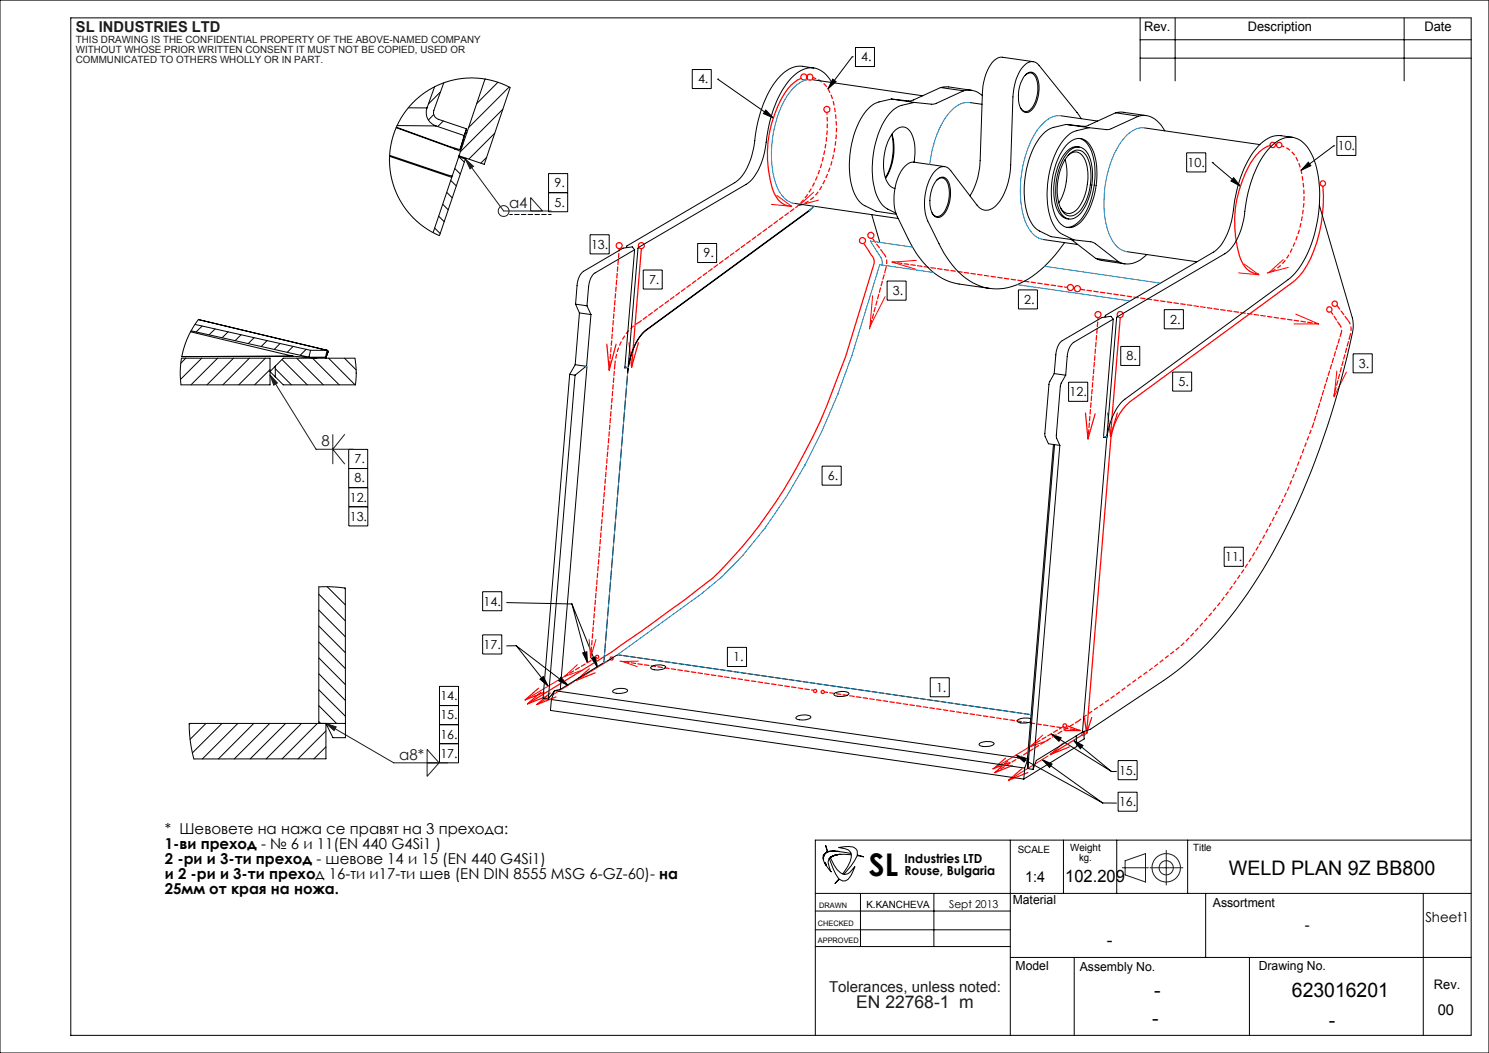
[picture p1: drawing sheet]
<svg xmlns="http://www.w3.org/2000/svg" width="420mm" height="297mm" viewBox="0 0 420 297" stroke-linecap="round" stroke-linejoin="round" font-family="sans-serif">
<g fill="none" stroke="#000" stroke-width=".28">
<path d="M0 0h420v297h-420zM20 5h395v287h-395zM195.3 19.6h5.3v5.4h-5.3zM240.4 16h.1M240.4 16l-6.9 9.1M241.3 13.4h5.4v5.4h-5.4zM321.6 11.2h93.5M321.6 5v17.8M321.6 16.4h93.5M331.5 5v17.8M396.1 5v17.8M202.5 22.3h.1"/>
<path d="M202.5 22.3l15.6 11M216 31l2.1 2.3-2.8-1.3zM234.9 22.3l.9 .7-2.3 2.1zM377.1 38.5h5.3v5.3h-5.3zM154.7 49h5.4v10.7h-5.4zM154.7 54.4h5.4M154.7 54.3h5.4M334.7 43.1h5.4v5.4h-5.4zM341.9 45.8h.1M341.9 45.8l8 6.7M348 50.1l1.9 2.4-2.7-1.5zM369 45.8l.7 .9-2.7 1.3z"/>
<path d="M376.2 41.1h.1M376.2 41.1l-9.2 6.9M166.4 66.2h5.4v5.4h-5.4zM181.4 76.2h5.4v5.3h-5.4zM196.8 68.7h5.3v5.3h-5.3zM250.2 79.3h5.4v5.4h-5.4zM287.3 81.8h5.3v5.3h-5.3zM316.1 97.7h5.4v5.4h-5.4zM328.4 87.3h5.4v5.4h-5.4zM381.7 99.8h5.4v5.4h-5.4zM301.4 107.8h5.4v5.4h-5.4zM330.8 104.9h5.3v5.4h-5.3z"/>
<path d="M98.4 132.1h5.3M98.4 126.7h5.3l.1 21.6h-5.4zM98.4 137.5h5.4M231.9 131.5h5.4v5.3h-5.4zM98.4 142.9h5.4M345.3 154.3h5.4v5.4h-5.4zM136.1 166.9h5.4v5.4h-5.4zM136.1 179.1h5.4v5.4h-5.4zM142.9 170l18.4 .4M161.3 170.4l4.4 16.5M161.3 170.4l7.2 17.8M124 193.6h5.3v21.6h-5.3z"/>
<path d="M124 199h5.3M145.6 182.1l14.6 11.2M145.6 182.1l-2.7 .1M145.6 182.1l9 11.4M152.3 191.6l.9-.8 1.4 2.7zM158.2 191l2 2.3-2.7-1.3zM164.4 184.1l1.1-.3 .2 3.1zM166.8 185.7l1.2-.5 .5 3zM205.2 182.6h5.4v5.4h-5.4zM262.4 191.2h5.4v5.3h-5.4zM124 209.8h5.3M124 204.4h5.3"/>
<path d="M280 216.8h.3M286.6 213l2.9 .9-.6 1zM286.6 213l24.4 13.5M294 214.2l2.8 1.3-.7 1zM294 214.2l17 12.3M296.5 207l2.8 1.1-.6 1zM296.5 207l17 10.6M302.8 208.8l2.7 1.5-.8 .9zM302.8 208.8l10.7 8.8M314.9 217.6h-1.4M315.4 214.5h5.3v5.4h-5.3zM285 237v55"/>
<path d="M300 237v15M311 226.5h3.9M315 237v15M315.4 223.4h5.3v5.4h-5.3zM335 237v15M415 237h-185v55M230 252h185M230 257h55M232.1 242.1h.1M232.1 242v.1M232.1 242h.1M232.1 241.9v.1"/>
<path d="M232.1 241.9h.1M232.1 241.8h.1M232.1 241.8v.2M232.2 242.3l.4 1M232.2 242.3h.1M232.2 242.2h.1M232.2 241.8h-.1M232.2 241.8h.1M232.2 241.6v.1M232.2 241.6h.1M232.2 241.6v.2M232.2 242.1v.2"/>
<path d="M232.2 241.5v.1M232.2 241.5h.1M232.2 241.4v.1M232.2 241.4h.1M232.2 241.3v.1M232.2 241.3h.1M232.3 241.3h-.1M232.3 241.3h.1M232.3 241.2h.1M232.3 241.2v.1M232.3 241.1v.1M232.3 241.1h.1"/>
<path d="M232.4 241l-.1 .1M232.4 241h.1M232.4 240.9v.1M232.5 240.9h-.1M232.5 240.9h.1M232.6 243.3v.1M232.6 240.8l-.1 .1M232.6 240.8h.1M232.6 243.4h.1M232.6 243.5h.1M232.6 240.7v.1M232.6 240.7h.1"/>
<path d="M232.6 243.4v.1M232.7 243.5v.1M232.7 243.5h.1M232.7 243.6h.1M232.7 240.7h-.1M232.7 240.7h.1M232.7 243.6l.1 .1M232.7 240.6v.1M232.7 240.6h.1M232.8 240.6h.1M232.8 243.7v.1M232.8 243.7h.1"/>
<path d="M232.8 243.8h.1M232.9 243.8v.1M232.9 243.8h.1M232.9 240.5l-.1 .1M232.9 240.5h.1M232.9 243.9l.1 .1M232.9 243.9h.1M233 244l1.4 1.8M233 244h.1M233 240.4h.1M233 240.4l-.1 .1M233.1 240.4h-.1"/>
<path d="M233.1 240.4h.1M233.2 240.3l-.1 .1M233.2 240.3h.1M233.4 240.3h-.2M233.4 240.3h.1M233.5 240.2l-.6-1.8 .5 1.9M233.5 240.2l-.1 .1M233.6 240.2h-.1M233.6 240.2h.1M233.6 240.2h.2M233.7 240.2h.1M233.8 240.2h.1"/>
<path d="M233.9 242.1h.1M233.9 242.1v.1M233.9 242.2h-.1a2.62 2.62 0 0 0 .1 2.4l.5 1.2M233.9 240.1h.1M233.9 240.1l-.1 .1M233.9 242.1a15.8 15.8 0 0 0 2.7 5.8M234 240.1h.1M234.1 240.1h-.1M234.1 240.1h.1M234.1 240.1h.2M234.2 241.8h.1M234.2 241.8l1.9 3.5 1.6 1.2"/>
<path d="M234.2 241.8l-.3 .3M234.3 241.8h.1M234.3 241.8h-.1M234.3 241.7v.1M234.3 240.1h.1M234.3 240.1h.2M234.4 241.7h.1M234.4 245.8h.1M234.4 241.7l-.1 .1M234.4 241.6v.1M234.5 240.1h.1M234.5 241.6h.1"/>
<path d="M234.6 241.6h.1M234.6 241.6h-.2M234.6 240.1h.1M234.6 241.5h.1M234.6 241.5v.1M234.7 241.5h.1M234.7 240.1h-.1M234.7 240.1h.1M234.8 241.5h.1M234.8 240.1h.1M234.8 241.4h.1M234.8 241.4l-.1 .1"/>
<path d="M234.9 241.4h.1M234.9 241.4h-.1M234.9 240.1h.1M235 241.4h.1M235 240.1h.1M235.1 241.3h.1M235.1 240.1h.1M235.2 241.3h-.1M235.2 241.3h.1M235.2 241.3l-.2 .1M235.2 240.1h.1M235.3 241.3h-.1"/>
<path d="M235.3 240.1h.1M235.3 241.2h.1M235.4 241.2h.1M235.4 240.1h.1M235.5 241.2h.1M235.5 240.1h.1M235.5 240.1h.2M235.6 241.2h.1M235.6 241.2h-.1M235.7 240.1h.1M235.7 241.2h.1M235.7 241.1h.1"/>
<path d="M235.7 241.1v.1M235.8 240.1h.1M235.8 241.1h.1M235.9 241.1h.1M235.9 241.1h-.1M235.9 240.1h.1M236 241.1h.1M236 240.1h.1M236 240.1h.2M236.1 241h.1M236.1 241l-.1 .1M236.2 241h.1"/>
<path d="M236.2 240.1h.1M236.2 240.1l3.9 .6M236.3 241h.1M236.3 241h-.1M236.3 240.1h.1M236.3 240.1l.2 .1M236.4 241h.1M236.5 241h.1M236.5 241l3.6 .1M236.5 240.2h.1M236.6 241h.1M236.6 241h-.1"/>
<path d="M236.6 240.2h.1M236.6 247.9l-1.1 1.3 1.2-1.2M236.6 247.9l.1 .1M236.7 241h.1M237.3 240.9l-.6 .1M237.7 246.5l.3 .1M238 246.6a2.12 2.12 0 0 0 2.4-1.4l.8-.8a6.5 6.5 0 0 1-2.7 4l-.7 .1-1.1-.5M240.1 240.7a1.81 1.81 0 0 0-1.6-1.3l-2-.4 2.8-.2 1.4 .1 .7 .5 .4 .6v1.2M240.1 240.7v.4M240.1 241.1a8.3 8.3 0 0 1-2.4 5.4M241.8 241.3v.1a18 18 0 0 1-3.8 5.2M241.8 241.2l1.9 .5-1.9-.4"/>
<path d="M241.8 241.2v.1M242.7 252v15M263.4 252v15M340.1 252v18M401.5 252v40M230 262.3h55M230 267h55M285 270h130M303 270v22M352.4 270v22"/>
</g>
<g fill="none" stroke="#191924" stroke-width=".28">
<path d="M131.3 44.9l2.3 2-1 .7zM131.3 44.9l10.8 14.6h13.3M149.7 59.5v-3.8l3.3 3.8M76.2 105.8l12.9 20.9h10.6M76.2 105.8l2 2.2-1 .7zM93.9 122.5v8.4M97.3 122.5l-3.4 4.2 3.4 4.2M91.9 204l19.2 11.2h15.2M91.9 204l2.9 1-.6 1.1zM120.5 211.4l3.4 3.8-3.4 3.8zM329 239.9v9.7M316.5 244.8h7.4"/>
<path d="M317.4 242.8l5.7-2v8l-5.7-2zM324.3 244.8h9.4"/>
<circle cx="142.1" cy="59.5" r="1.53"/>
<circle cx="328.9" cy="244.7" r="4"/>
<circle cx="329" cy="244.8" r="2"/>
</g>
<g fill="none" stroke="#f00" stroke-width=".35">
<path d="M226 22.1a13.8 13.8 0 0 0-6.6 7.8 32.6 32.6 0 0 0-1 24.6 5.7 5.7 0 0 0 4.9 3.7M358.2 41a12.9 12.9 0 0 0-6.9 7.7 32.6 32.6 0 0 0-1.2 24.8 5.6 5.6 0 0 0 5 3.8M373.1 52.6a38.4 38.4 0 0 1-5.6 24.1l-2.2 2.4-1.3 1-44.2 32.4a16 16 0 0 0-6.4 10.8l-6.9 83.6M180.9 70.2l-2.7 33.4M243.7 68.8l2.2 3.2a2.67 2.67 0 0 1 .5 2.9l-7.9 25.7-1.8 4.6a152.1 152.1 0 0 1-30.4 52.5 49 49 0 0 1-9.6 8.7l-4.6 3.6-19.6 13.9-23.7 14.6M171.2 97.1l.6 7.3 2-7.3M177.4 96.7l.8 6.9M180.1 96.7l-1.9 6.9M316 89.6l-2.8 33.4M306.2 116.5l.7 7.3 2-7.1M312.5 116.5l.7 6.5M315.2 116.5l-2 6.5"/>
<path d="M151.9 194.1l-3.8 3.3 5.4-2.1M152.6 195.2l-3.8 3.3M154.2 196.4l-5.4 2.1M155.2 195.4l-3.8 3.3 5.4-2.1M166.2 188.6l-3.7 3.3M167.9 189.8l-5.4 2.1M172.2 186l-9.7 5.9M283.6 213.9l-3.3 2.9 4.6-1.8M284.3 214.6l-3.7 3.3 4.9-2M288.3 216.8l-3.8 3.3 5.4-2.2M300 209.5l-3.7 3.3M301.1 204.7l3.5 1.4h-4.2"/>
<path d="M301.6 210.7l-5.3 2.1M305.2 207.3l-8.9 5.5M305.9 202.4l.6 4.5M307.9 202.3l-1.4 4.6"/>
<circle cx="226.7" cy="21.7" r=".84"/>
<circle cx="228.5" cy="21.7" r=".85"/>
<circle cx="233.2" cy="30.8" r=".84"/>
<circle cx="359" cy="40.9" r=".74"/>
<circle cx="360.8" cy="40.9" r=".75"/>
<circle cx="373.1" cy="51.7" r=".74"/>
<circle cx="174.7" cy="69.3" r=".84"/>
<circle cx="180.9" cy="69.3" r=".83"/>
<circle cx="243.3" cy="67.9" r=".84"/>
<circle cx="245.6" cy="66.4" r=".84"/>
<circle cx="301.9" cy="81.1" r=".84"/>
<circle cx="303.9" cy="81.4" r=".85"/>
<circle cx="309.7" cy="88.7" r=".84"/>
<circle cx="316" cy="88.7" r=".85"/>
<circle cx="375" cy="87.3" r=".75"/>
<circle cx="376.5" cy="85.7" r=".75"/>
<circle cx="168.4" cy="185.2" r=".45"/>
<circle cx="172.5" cy="185.7" r=".45"/>
<circle cx="229.9" cy="194.9" r=".43"/>
<circle cx="232.1" cy="195.2" r=".43"/>
<circle cx="300.4" cy="204.7" r=".51"/>
<circle cx="305.6" cy="207" r=".48"/>
</g>
<path d="M361.5 41.1a7.3 7.3 0 0 1 4.8 4.9 32.7 32.7 0 0 1-4 27.8 9.6 9.6 0 0 1-5 3.3M370.4 119.9l-1.8 4.6a151.7 151.7 0 0 1-30.5 52.5 50.2 50.2 0 0 1-9.5 8.7l-15.6 11.5-8.7 6.1" fill="none" stroke="#f00" stroke-width=".35" stroke-dasharray="1.3 .6" stroke-dashoffset=".5" stroke-linecap="butt"/>
<path d="M249.2 71.5a4.6 4.6 0 0 1 .5 4.9M377.7 91.4a2.61 2.61 0 0 1 .5 2.9M380.2 90.4a4.6 4.6 0 0 1 .5 4.8" fill="none" stroke="#f00" stroke-width=".35" stroke-dasharray="1.3 .6" stroke-linecap="butt"/>
<path d="M229.3 21.9a7.1 7.1 0 0 1 5 4.6 32.6 32.6 0 0 1-3.9 28.1 9.6 9.6 0 0 1-4.9 3.3" fill="none" stroke="#f00" stroke-width=".35" stroke-dasharray="1.3 .6" stroke-dashoffset=".3" stroke-linecap="butt"/>
<path d="M233.3 31.7a37.7 37.7 0 0 1-5.6 23.3l-2.8 3.2" fill="none" stroke="#f00" stroke-width=".35" stroke-dasharray="1.3 .6" stroke-dashoffset=".6" stroke-linecap="butt"/>
<path d="M180.4 90.8a15 15 0 0 0-7 12.3" fill="none" stroke="#f00" stroke-width=".35" stroke-dasharray="1.3 .6" stroke-dashoffset="-.1" stroke-linecap="butt"/>
<g fill="none" stroke="#f00" stroke-width=".28">
<path d="M219.1 55.1l4.2 3.1-5.7-.6M229.5 54.2l-4.1 3.7 5.5-1.5M258.5 73.4l-6.9 .5 6.5 2M350.9 74.5l4.2 3-5.7-.5M362 73.2l-4.1 3.7 5.5-1.5M246.1 83.4l-.7 8.7 4.3-8.4M365.5 88.6l6.4 2.8h-6.9M377.1 104.7l-.8 7.2 3.5-7M159.2 190.8l-11.1 6.6M162.1 192.2l-10.7 6.5M162.9 187.5l-3.7 3.3 5.1-1.8M166.2 180.4l.4 5.1 1.5-5.1"/>
<path d="M180.1 186.5l-4.5 .1 4.2 1.4M290 210.9l-10 6M294.2 207.3l-3.7 3.3 5.1-1.8M295.6 213.2l-11.1 6.9"/>
</g>
<path d="M174.7 70.2l-2.9 34.2M309.7 89.5l-2.8 34.3M375.6 88.1l2.1 3.3" fill="none" stroke="#f00" stroke-width=".35" stroke-dasharray="1.3 .6" stroke-dashoffset=".6"/>
<path d="M378.2 94.3l-7.8 25.6" fill="none" stroke="#f00" stroke-width=".35" stroke-dasharray="1.3 .6" stroke-dashoffset=".5"/>
<path d="M304.3 203.3l-23.6 14.6" fill="none" stroke="#f00" stroke-width=".35" stroke-dasharray="1.3 .6" stroke-dashoffset=".1"/>
<path d="M224.9 58.2l-44.5 32.6M249.7 76.4l-4.5 16.3M380.7 95.2l-4.5 16.4M229.5 194.7l-54.6-8.2" fill="none" stroke="#f00" stroke-width=".35" stroke-dasharray="1.3 .6" stroke-dashoffset=".7"/>
<path d="M246.1 67.3l3.1 4.2M377.1 86.1l3.1 4.3M300 204.9l-9.4 5.6" fill="none" stroke="#f00" stroke-width=".35" stroke-dasharray="1.3 .6" stroke-dashoffset="-.1"/>
<path d="M173.4 103.1l-6.8 82.4" fill="none" stroke="#f00" stroke-width=".35" stroke-dasharray="1.3 .6" stroke-dashoffset=".3"/>
<path d="M301.1 81.1l-49.4-7.2M232.5 195.2l72.1 10.8" fill="none" stroke="#f00" stroke-width=".35" stroke-dasharray="1.3 .6" stroke-dashoffset=".4"/>
<path d="M168.1 185.5l-8.8 5.2" fill="none" stroke="#f00" stroke-width=".35" stroke-dasharray="1.3 .6" stroke-dashoffset=".2"/>
<path d="M304.8 81.6l67.2 9.7" fill="none" stroke="#f00" stroke-width=".35" stroke-dasharray="1.3 .6"/>
<path d="M155.5 60.5h-11.7" fill="none" stroke="#000" stroke-width=".28" stroke-dasharray="1.3 .6" stroke-dashoffset=".5"/>
<path d="M216 31l2.1 2.3-2.8-1.3zM234.9 22.3l.9 .7-2.3 2.1zM348 50.1l1.9 2.4-2.7-1.5zM369 45.8l.7 .9-2.7 1.3zM166.8 185.7l1.2-.5 .5 3zM164.4 184.1l1.1-.3 .2 3.1zM302.8 208.8l2.7 1.5-.8 .9zM296.5 207l2.8 1.1-.6 1zM294 214.2l2.8 1.3-.7 1zM286.6 213l2.9 .9-.6 1zM152.3 191.6l.9-.8 1.4 2.7zM158.2 191l2 2.3-2.7-1.3z" fill="#000"/>
<g fill="#191924">
<path d="M131.3 44.9l2.3 2-1 .7z"/>
<path d="M91.9 204l2.9 1-.6 1.1zM76.2 105.8l2 2.2-1 .7z"/>
</g>
<g fill="none" stroke="#000" stroke-width=".28">
<path d="M229.6 19.2l-3.3-.5a8 8 0 0 0-7 3.7 34.8 34.8 0 0 0-6.5 18.3 17.1 17.1 0 0 1-5 10.5l-31 18.2-.1 .4M291.4 17.4l-8.6-1.2a4 4 0 0 0-3.8 2.6 16.3 16.3 0 0 0-1.9 7.3l-.6 19.1a19.8 19.8 0 0 1-2.9 10M111.8 36l16.5 6M111.8 35.9l14.9 5.4 3.1 .8M112 35.4l11 .1M115.2 30.4h5.2M120.4 30.4a3.9 3.9 0 0 0 2.6 5.1M122.3 32.3l-1.5 1.6M122.6 24.5l-2.2 5.9M123 35.5l7.9 2.7M124.2 26l-3.4 3.3M125.1 34.1l-1.6 1.6"/>
<path d="M125.2 23.4l-2.8 7.7a2.03 2.03 0 0 0 1.2 2.6l8 2.6M130.9 38.2l-1.1 3.9M131.3 37.4l.3 .1M131.6 36.3l-.7 1.9M131.6 36.3l-1.8 5.8M136.8 22.3l-7.3 21.7M136.9 22.3l-.1 .1M139.6 37.6l-7.3 7.3M140.4 23.2l-5.9 6M141.9 30.8l-12 12-1.6-.8M143.6 24.5l-11.4 11.5M229.1 22.5l31.2 4.5"/>
<path d="M234.6 23.3a6.5 6.5 0 0 0-7.4-3.9 13.3 13.3 0 0 0-7.1 7.1 41.1 41.1 0 0 0-4.3 15.7 15.5 15.5 0 0 1-4.8 9.4l-31 18.2-2.8 33.8M251.4 27.9l-3.5 .8a11.4 11.4 0 0 0-6.4 7.5 25.6 25.6 0 0 0-.3 18.8l.8 1.3 1.4 1.4 3.7 1.9 5.7 .8M251.4 27.9l6.5 1M251.5 37.9a17.5 17.5 0 0 1-1.8 12.3M251.6 37.8a15.7 15.7 0 0 1-1.8 12.5M257.9 28.9l-3.5 .8a10.1 10.1 0 0 0-6 6.4 27 27 0 0 0-1.1 19l1.6 2.7a9.5 9.5 0 0 0 3.8 2.3M265.3 24.7l-8.2 3.7-.9 .1-4.8-.6M265.3 24.7l2.3-.2 6.4 1M265.3 24.7l6.5 .9M271.8 25.6l-8 3.7-.9 .1-5-.5M271.8 25.6a5.6 5.6 0 0 1 5.3 1.3M273.5 28.9l3.5 .5"/>
<path d="M289.1 21.3a1.89 1.89 0 0 1 2-.9 1.89 1.89 0 0 1 1.5 1.6 9.8 9.8 0 0 1-1.7 9.1 1.86 1.86 0 0 1-2 .5 1.86 1.86 0 0 1-1.2-1.5 9.9 9.9 0 0 1 1.4-8.8zM289.2 21.2a1.7 1.7 0 0 1 1.7-.6 1.7 1.7 0 0 1 1.3 1.3 9.2 9.2 0 0 1-1.8 9.2 1.65 1.65 0 0 1-2.6-.7M299.3 32.7l10.3 1.4M300.7 35.1l-3.4 .8a11.2 11.2 0 0 0-6.4 7.4 25.6 25.6 0 0 0-.4 18.8l.8 1.4 .9 1 4.2 2.2 6.5 1M300.7 35.1l6.5 .9M304.5 39a6.4 6.4 0 0 1 3.9 5.3 22.8 22.8 0 0 1-3.6 17.7 5.1 5.1 0 0 1-3.9 2.1M304.9 33.5l-1.1-1.8-10.7-13.3a2.54 2.54 0 0 0-4.2 .1 13.6 13.6 0 0 0-3.2 8.8l-.6 19.2a17.6 17.6 0 0 1-4.3 11.6 3.3 3.3 0 0 1-5.2-.3l-7.4-9.6a2.57 2.57 0 0 0-4.3-.2 14.8 14.8 0 0 0-2.2 14.3 72.7 72.7 0 0 0 5.4 10.4 17.1 17.1 0 0 0 13.8 8.8 20.7 20.7 0 0 0 14.7-7.3l2.1-2.4 2.6-3.4M307.2 36l-3.5 .9a10.1 10.1 0 0 0-6 6.3 27 27 0 0 0-1.1 19.1l1.1 2.1 1 1 4.2 2.3M314.7 31.8l-8.1 3.7-1.1 .1-4.8-.5M314.7 31.8l2-.2 6.7 1M314.7 31.8l6.4 1M321.1 32.8l-8.2 3.7-5.7-.5"/>
<path d="M321.1 32.8a6 6 0 0 1 6.9 3.2l.5 .9M322.9 36.1l32.5 4.7M364.6 38.7l-3.2-.4a7.4 7.4 0 0 0-6.5 2.9 32.5 32.5 0 0 0-7 18 17.5 17.5 0 0 1-5.1 11.6l-30.9 18.1-.2 .5M109.9 43.8l16.1 5.5 1.6 .3M109.9 44.1l17.5 5.9M124.9 57.6l1.5 1.6M126 54.3l1.6 1.5M127.1 50.9l1.6 1.6M128.3 47.5l1.6 1.6M128.3 41.8v.2M129.4 44.2l-7.2 21.4M129.4 44.2l1.9 .7"/>
<path d="M129.5 44.2l1.5 1.6M129.5 44l7.1 2.4 7.2-21.8-4.1-1.6-4.9-1-4.7 .2-4.3 .9-4.6 2.1-3.4 2.5-3.4 3.7-2.4 3.9-1.5 4.3-.6 4.2 .2 5 1.2 4.3 1.3 3 1 1.7 2.7 3.4 3.3 2.9 4.3 2.4 7.4-21.6M129.5 44l-.1 .2M130.3 40.7l.2 .1M131.4 44.6l-.1 .3M137.3 44.4l-1.7 1.6M224 57.4l29.4 4.2M228.3 59.5l-46 33.7a17.8 17.8 0 0 0-5.3 12.1M229.6 58.2l-47.3 34.8a16.2 16.2 0 0 0-5.1 10.6M257.8 45.8a11.3 11.3 0 0 0-1.5-9.3 2.8 2.8 0 0 0-4.3 .8 15.4 15.4 0 0 0-1.9 13.7l1 1.5 1.3 .6M257.8 45.8a4.7 4.7 0 0 0-4 3.3 15.3 15.3 0 0 0-.7 12 81.2 81.2 0 0 0 5.4 10.4 18.1 18.1 0 0 0 12 8.6l8.6 1.2M257.8 45.8l8.7 1.2"/>
<path d="M264.1 50.9a1.92 1.92 0 0 1 2.1-.9 1.92 1.92 0 0 1 1.5 1.6 9.3 9.3 0 0 1-2.1 9.4 1.82 1.82 0 0 1-2.9-1.3 10.1 10.1 0 0 1 1.4-8.8zM264.2 50.8a1.82 1.82 0 0 1 2-.5 1.82 1.82 0 0 1 1.2 1.7 9.2 9.2 0 0 1-2 8.7 1.61 1.61 0 0 1-2.5-.7M300.4 45a16.1 16.1 0 0 1-1.7 12.2M300.8 40.9a4 4 0 0 1 5.7-1 12.4 12.4 0 0 1 2.9 9.2 21.3 21.3 0 0 1-4.5 13.5 3.9 3.9 0 0 1-6.9-1 21.5 21.5 0 0 1 .2-16.2l.7-1.7zM301.3 43.8a2.7 2.7 0 0 1 2.7-.9 2.7 2.7 0 0 1 2 2.1 15.1 15.1 0 0 1-2.3 14.2 2.65 2.65 0 0 1-4.6-.6M301.3 42.9a3.2 3.2 0 0 1 3.2-1.4 3.2 3.2 0 0 1 2.6 2.2 17.4 17.4 0 0 1-2.7 16.9 3.1 3.1 0 0 1-5.4-.8 17.2 17.2 0 0 1 2.3-16.9zM301.6 43.5a2.97 2.97 0 0 1 3.1-1.1 2.97 2.97 0 0 1 2.2 2.4 16.2 16.2 0 0 1-2.3 14.7 2.95 2.95 0 0 1-3 1.4 2.95 2.95 0 0 1-2.4-2.2 15.9 15.9 0 0 1 2.4-15.2zM304.4 41.5a4.2 4.2 0 0 0-4.5 2.4 18 18 0 0 0-1.7 15.2 3.8 3.8 0 0 0 3.3 2.7M372.1 57.9l9.4 31.8a9.3 9.3 0 0 1 0 4.1 216.5 216.5 0 0 1-26.6 69 96.5 96.5 0 0 1-26.7 29.1l-20.6 13.8-2.3 .7M122.6 64.3l1.6 1.6M123.7 61l1.6 1.5M179 70.4l-11.1 6.6a5.1 5.1 0 0 0-1.9 4l-.4 5.3"/>
<path d="M179 70.4l-.6-.8-2.6 .4-11.2 6.5a5.4 5.4 0 0 0-1.8 4l-.5 5.3M179 70.4l-2.8 33.4 1-.1M245.9 60.5l2.3 7.9M294.2 67.6l9.8 1.4M302.1 67.6l7 5.3M302.9 67.7l4.8 .5 .8 .3 7 5.3M309.1 72.9l1.7 .6 6.5 .9M309.1 72.9l6.4 .9M317.8 71l19.8 2.8M323.5 71.8a6.6 6.6 0 0 1-8 2M53.7 93.6l28.9 6.9 6.8 .5M53.9 93.3l33.2 7.4"/>
<path d="M55 91.5l32.6 7.3M57 92l-1.7 1.6M60.7 92.8l-1.7 1.6M64.3 93.6l-1.6 1.7M68 94.4l-1.7 1.7M71.7 95.2l-1.7 1.7M75.4 96.1l-1.7 1.6M79 96.9l-1.6 1.7M82.7 97.7l-1.7 1.7M86.4 98.5l-1.7 1.7M87.6 98.8l-.5 1.9M87.6 98.8h4.7"/>
<path d="M92.3 98.8l-.5 1.9M92.3 98.8l.3 .3M92.3 98.8l-36.3-8.7-1.3 1.8-1.6 2.9-1 2.7-.8 3.1 31.3-.1M92.6 99.1l-.7 1.9M92.6 99.1l-.6 1.8M162.3 85.8l3.3 .5M162.3 85.8l1.1 2.5M163.4 88.3l3.3 .4M163.4 88.3l-1.2 14.6M165.6 86.3l1.1 2.4M166.7 88.7l-1.2 14.6M314 90l-11.1 6.6a5.4 5.4 0 0 0-1.9 3.9l-.4 5.3"/>
<path d="M314 90l-.6-.8-2.6 .4-11.2 6.5a5.2 5.2 0 0 0-1.8 4l-.4 5.3M314 90l-2.7 33.4 .9-.1M51.2 101h25v7.5h-25.2l-.2-4.1zM52.4 101l-1.4 1.4M56.9 101l-6 6M61.4 101l-7.5 7.5M65.9 101l-7.5 7.5M70.3 101l-7.4 7.5M74.9 101l-7.6 7.5M76.2 104.2l-4.4 4.3M77.6 104l4.6 4.5M77.6 103.3v3"/>
<path d="M79.6 101.4l7.1 7.1M79.9 101h20.2l.4 3.3-.2 4.2h-20.4l-3.7-3.7zM83.7 101l7.5 7.5M87.1 100.7h4.7M88.2 101l7.5 7.5M91.8 100.7l.2 .2M92 100.9l-.2 .1M92.7 101l7.5 7.5M97.2 101l3.3 3.3M160.7 105.6l-7.5 91.4 1.5 .2M160.7 105.6l1.5 .2M162.2 105.8l-7.5 91.4"/>
<path d="M162.2 102.9l-1.5 2.7M162.2 102.9l3.3 .4M165.2 103.4l-3 2.4M165.5 103.3l-.1 .1M165.6 103.4l-7.6 91M176.2 103.6l1 .1M176.4 103.5v.1M177.2 103.7l-6.9 83.2-12.3 7.5M297.4 105.4l-1.5 2.7-1.2 14.6 1 2.5 3.2 .4M297.4 105.4l3.2 .4M300.6 105.8l-1.3 2.3-.2 .8-1.1 13.9v.7l.9 2.1M297.1 125.4l-7.3 88.1 .1 .6"/>
<path d="M297.5 125.4l-7.6 91.4M298.9 125.6l-7.5 91.4M311.3 123.1l.9 .2M312.2 123.2l2.8-33.7 30.5-17.9a14.5 14.5 0 0 0 5.3-9.8 36.6 36.6 0 0 1 6.7-19.4 8 8 0 0 1 7.4-3.6 9 9 0 0 1 5.8 6.5 37.5 37.5 0 0 1-4.1 30.1l-1.3 1.6-2 1.9-46 33.7a16.4 16.4 0 0 0-5.1 10.6M312.2 123.3l-6.9 83.2M89.9 176.6l7.5 7.5M89.9 172.1l7.5 7.5M89.9 167.6l7.5 7.5M92.3 165.5l5.1 5.1M97.2 165.8l.2 .3M89.9 199l5 5M89.9 194.6l7.5 7.4"/>
<path d="M89.9 190l7.5 7.6M89.9 185.6l7.5 7.5M89.9 181.1l7.5 7.5M155.5 197.3l-.2 3.1 133.5 19.3M155.5 197.3l133.5 19.3M156.4 194.8l-1.7 2.4M156.4 194.8l-.9 2.5M156.4 194.8l133.5 19.3M156.4 194.8h.1M158 194.4l-1.6 .4M170.8 186.6l3.4-1.9 116.6 16.9M172.9 194.8a4 4 0 0 1 4.1-.2v.2a3.4 3.4 0 0 1-3.5 .7l-.7-.4z"/>
<path d="M183.6 188.2a4.3 4.3 0 0 1 4.1-.2l.1 .1a3.7 3.7 0 0 1-4.2 .4zM235.3 195.7a4.2 4.2 0 0 1 4.1-.2 1.55 1.55 0 0 1-1.8 .9 2.48 2.48 0 0 1-2.4-.5zM53.4 204h44v4.1h-3.5l-2-4.1v10l-37.2 .1-1-4.9zM53.6 204l-.2 .3M58.1 204l-4.5 4.5M62.6 204l-8.3 8.4M67.1 204l-10 10.1M71.6 204l-10 10.1M76.1 204l-10 10.1M80.6 204l-10 10.1M85.1 204l-10 10.1M89.5 204l-9.9 10.1"/>
<path d="M89.9 203.5l.6 .5M89.9 204v-38.5h.8h3.2l3.5 .4v38.1M91.9 206.2l-7.9 7.9M91.9 210.6l-3.4 3.5M224.5 202.3a4.2 4.2 0 0 1 4.2-.2v.2a3.8 3.8 0 0 1-4.2 .3zM276.2 209.8a3.9 3.9 0 0 1 4.2 0 4 4 0 0 1-4.2 .3zM289 216.6l-.2 3.1M289.9 216.8l1.5 .2M289.9 214.1h.1M289.9 214.1v2.7M289.9 214.1l-.9 2.5M290.7 202.7a3.8 3.8 0 0 0-3.8 .6 3.2 3.2 0 0 0 3.5 .4l.3-.1"/>
<path d="M303.6 207.5l.1 3-14.9 9.2M305.3 206.5l-13 8-.9 2.5M305.7 206.3l.1 2.1-2.1 1.3"/>
</g>
<g fill="none" stroke="#0080c0" stroke-width=".28">
<path d="M229.1 22.5a7.1 7.1 0 0 0-6.5 3.7 31.2 31.2 0 0 0-3.6 26.2 7 7 0 0 0 5 5M273.5 28.9a7 7 0 0 0-6.1 3.4 28.6 28.6 0 0 0-5.1 14.1M299.3 32.7a6.6 6.6 0 0 0-5.8 2.9 30.5 30.5 0 0 0-5.6 20.7 14.8 14.8 0 0 0 4 10.2l1.1 .7 1.2 .4M322.9 36.1a6.9 6.9 0 0 0-6.2 3.3 31.1 31.1 0 0 0-4 26.1 7.5 7.5 0 0 0 5.1 5.5M229.7 58.2l-1.6 1.2M257.4 69.7l-11.9-1.7 3.1 4.9 .1 1.9M263.3 76.9l-15.2-2.3-7.9 25.8a200.3 200.3 0 0 1-8.2 21M294.6 75.1l32.7 4.8M286.9 80.3l31.8 4.6M165.2 103.4h.4M176.2 103.5l1 .1M177 105.3l-6.7 81.6"/>
<path d="M232 121.4a169.9 169.9 0 0 1-10.1 18.6v.1a119.8 119.8 0 0 1-18.2 22.5l-6.1 5.1-23.4 17 116.6 16.9M232 121.4h.1M311.3 123.1l.9 .1M170.8 186.6h.1"/>
</g>
<text font-size="8.8" x="245.1" y="247.2">SL</text>
<g font-size="5.6">
<text x="346.6" y="246.8">WELD PLAN 9Z BB800</text>
<text x="325.5" y="281.3">-</text>
<text x="364.4" y="281.3">623016201</text>
<text x="325" y="289.2">-</text>
<text x="374.8" y="289.8">-</text>
</g>
<text font-size="4.9" x="312.2" y="267">-</text>
<text font-size="4.9" fill="#191924" x="241.5" y="284.4">EN 22768-1 m</text>
<text font-size="4.8" x="300.5" y="248.7">102.209</text>
<g font-size="4.2" fill="#191924">
<text x="21.4" y="9.1">SL INDUSTRIES LTD</text>
<text x="143.6" y="58.6">a4</text>
<text x="90.7" y="125.8">8</text>
<text x="112.6" y="214.2">a8*</text>
<text x="233.9" y="279.7">Tolerances, unless noted:</text>
</g>
<g font-size="4.2">
<text x="46.5" y="235.3">* Шевовете на нажа се правят на 3 прехода:</text>
<text x="46.5" y="239.5">1-ви преход - № 6 и 11(EN 440 G4Si1 )</text>
<text x="46.5" y="243.7">2 -ри и 3-ти преход - шевове 14 и 15 (EN 440 G4Si1)</text>
<text x="46.5" y="248">и 2 -ри и 3-ти преход 16-ти и17-ти шев (EN DIN 8555 MSG 6-GZ-60)- на</text>
<text x="289.2" y="248.9">1:4</text>
<text x="46.5" y="252.2">25мм от края на ножа.</text>
<text x="368" y="262.3">-</text>
<text x="405.6" y="286.4">00</text>
</g>
<text font-size="3.9" x="402" y="260">Sheet1</text>
<g font-size="3.7">
<text x="322.7" y="8.7">Rev.</text>
<text x="352" y="8.7">Description</text>
<text x="401.8" y="8.7">Date</text>
<text x="404.5" y="278.9">Rev.</text>
</g>
<g font-size="3.5">
<text x="242.9" y="17.3">4.</text>
<text x="196.9" y="23.5">4.</text>
<text x="335" y="47">10.</text>
<text x="377.3" y="42.4">10.</text>
<text x="156.4" y="52.9">9.</text>
<text x="156.4" y="58.3">5.</text>
<text x="166.7" y="70.2">13.</text>
<text x="198.4" y="72.6">9.</text>
<text x="183.1" y="80.1">7.</text>
<text x="251.9" y="83.2">3.</text>
<text x="288.9" y="85.7">2.</text>
<text x="330.1" y="91.3">2.</text>
<text x="317.8" y="101.6">8.</text>
<text x="383.3" y="103.7">3.</text>
<text x="301.7" y="111.7">12.</text>
<text x="332.4" y="108.9">5.</text>
<text x="100" y="130.7">7.</text>
<text x="100" y="136.1">8.</text>
<text x="233.5" y="135.4">6.</text>
<text x="98.7" y="141.5">12.</text>
<text x="98.7" y="146.9">13.</text>
<text x="345.6" y="158.3">11.</text>
<text x="136.4" y="170.8">14.</text>
<text x="136.4" y="183">17.</text>
<text x="206.8" y="186.5">1.</text>
<text x="124.2" y="197.5">14.</text>
<text x="264" y="195.1">1.</text>
<text x="124.2" y="202.9">15.</text>
<text x="124.2" y="208.3">16.</text>
<text x="124.2" y="213.7">17.</text>
<text x="315.6" y="218.5">15.</text>
<text x="315.6" y="227.4">16.</text>
<text x="255.1" y="243.3">Industries LTD</text>
<text x="255.1" y="246.8">Rouse, Bulgaria</text>
<text x="285.7" y="254.9">Material</text>
<text x="342.1" y="255.7">Assortment</text>
<text x="286.5" y="273.5">Model</text>
<text x="304.6" y="273.8">Assembly No.</text>
<text x="355.1" y="273.7">Drawing No.</text>
</g>
<text font-size="3.1" x="267.7" y="256.2">Sept 2013</text>
<g font-size="2.8" fill="#191924">
<text x="21.4" y="12">THIS DRAWING IS THE CONFIDENTIAL PROPERTY OF THE ABOVE-NAMED COMPANY</text>
<text x="21.4" y="14.8">WITHOUT WHOSE PRIOR WRITTEN CONSENT IT MUST NOT BE COPIED, USED OR</text>
<text x="21.4" y="17.7">COMMUNICATED TO OTHERS WHOLLY OR IN PART.</text>
</g>
<g font-size="2.8">
<text x="287.1" y="240.6">SCALE</text>
<text x="301.9" y="240.2">Weight</text>
<text x="304.4" y="243">kg.</text>
<text x="336.6" y="240.2">Title</text>
<text x="244.4" y="256.2">K.KANCHEVA</text>
</g>
<g font-size="2.1">
<text x="231.1" y="256.1">DRAWN</text>
<text x="230.7" y="261.1">CHECKED</text>
<text x="230.7" y="266.1">APPROVED</text>
</g>
</svg>
